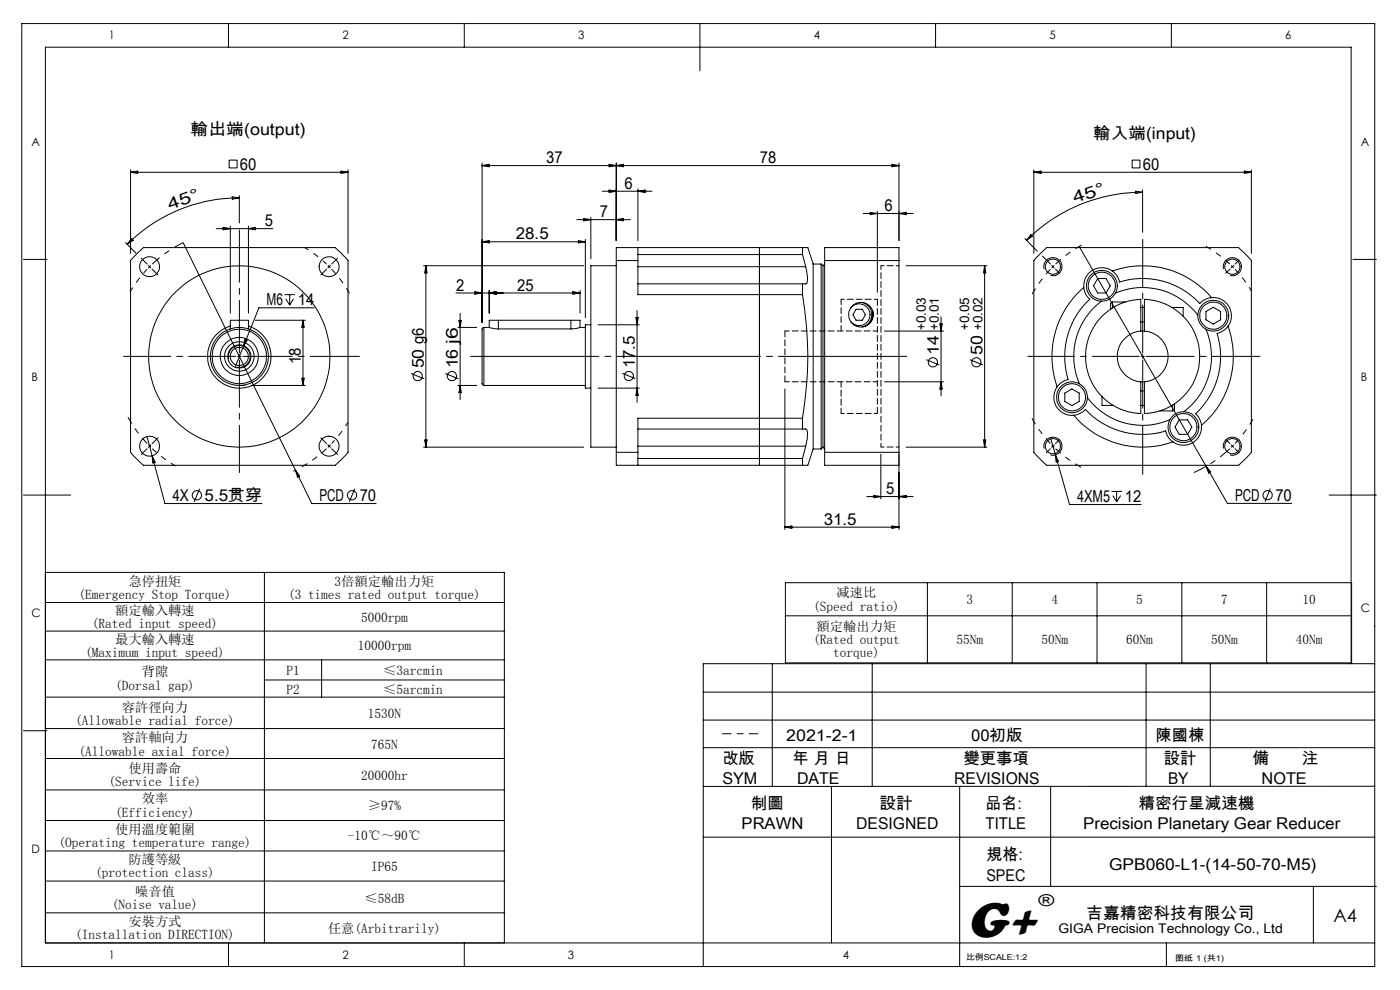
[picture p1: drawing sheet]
<svg xmlns="http://www.w3.org/2000/svg" width="297mm" height="210mm" viewBox="0 0 297 210" stroke-linecap="round" stroke-linejoin="round" font-family="sans-serif">
<g fill="none" stroke="#000" stroke-width=".21">
<path d="M4.6 5h287v200h-287zM48.5 5v5M98.5 5v5M148.5 5v10M198.5 5v5M248.5 5v5M27.7 36.5h46.1M27.7 36v17.8M27.7 36.5l1.5-.2v.5zM48.6 34h1.7v1.6h-1.7zM72.4 36.3l1.4 .2-1.4 .3zM73.8 36v17.8"/>
<path d="M102.3 34.6v33.8M102.3 35.1h88.4M102.3 35.1l1.5-.3v.6zM129.2 34.8l1.5 .3-1.5 .3zM130.7 34.6v16.4M130.7 35.1l1.5-.3v.6zM189.2 34.8l1.5 .3-1.5 .3zM190.7 34.6v16.4M219.3 36v17.8M219.3 36.5h46.2M219.3 36.5l1.5-.2v.5zM240.2 34h1.6v1.6h-1.6z"/>
<path d="M264 36.3l1.5 .2-1.5 .3zM265.5 36v17.8M5 55h5M26.6 51.5l2.3 2.3M27.9 50.6l.4 .4-1.3 .8zM28.3 54.5l2.1-2h40.7l1.1 1 1.6 1.8v40.6l-.6 .8-2.1 2h-40.7l-.3-.3-2.4-2.5v-40.6zM31.5 56.3l.2 .3M31.7 56.6l-.2 .3M31.7 56.6l.3 .3M32 56.3l-.3 .3M38.8 51.5l23.9 48.3M45.9 48.5h12"/>
<path d="M47.3 48.2l1.6 .3-1.6 .2zM48.9 48v18.4M49.2 41.8l1.6 .2-1.5 .3zM50.8 42a33.8 33.8 0 0 0-23.8 9.8M50.8 41.5v5.8M52.7 48v18.4M52.7 48.5l1.5-.3v.5zM89.9 56.4h33.9M90.3 56.4l.3 1.5h-.5zM90.3 56.4v38.5M102.3 51.3l1.5-.3v.5zM102.3 51.3h21.9"/>
<path d="M122.3 46.6h11.4M122.7 51l1.5 .3-1.5 .2zM123.8 46.3l1.5 .3-1.5 .2zM124.2 50.8v16.6M125.3 46.1v8.8M127.7 40.6h10.6M129.2 40.3l1.5 .3-1.5 .2zM130.7 56.4h-5.4v38.5h5.4M130.7 55.3v40.6M130.7 55.3h4.6M130.7 46.6l1.5-.3v.5zM135.3 52.5v2.8"/>
<path d="M135.3 55.3v7.2h35M135.3 56.6h35.6M135.3 54h35M135.3 40.1v10.9M135.3 40.6l1.5-.3v.5zM161.1 52.5v46.2M170.3 54l.6 2.6M170.3 52.5v1.5M170.3 52.5h1.1l1.1 3.5M170.3 52.5h-39.6v2.8M170.9 56.6a5 5 0 0 1 .1 3.6h-.7M172.5 56v39.2"/>
<path d="M172.5 56h1.7M174.2 56v39.2M174.2 56l.4 .4M174.6 56.4v38.5M174.9 55.3v-2.8h15.8v2.8M174.9 56l-.3 .4M174.9 55.3h15.8M174.9 55.3v40.6M183.1 45.3h10.6M184.6 45l1.5 .3-1.5 .2zM186.1 44.8v17.2M190.7 45.3l1.5-.3v.5z"/>
<path d="M190.7 55.3v40.6M192.2 56.4h17.2M208.9 56.4v38.5M208.9 56.4l.2 1.5h-.5zM217.4 50.6l2.7 2.7M218.7 49.8l.3 .3-1.2 .9zM220.6 53.9l1.4-1.4h40.7l1.1 1 1.7 1.8v40.6l-1 1.1-1.8 1.7h-40.7l-1-1-1.7-1.8v-40.6zM221.5 57.1a1.93 1.93 0 0 1 1.7-2.4 1.93 1.93 0 0 1 2.1 2.1 1.93 1.93 0 0 1-2.5 1.6M223.1 56.3l.3 .3M223.4 56.6l-.3 .3M223.4 56.6l.2 .3M223.6 56.3l-.2 .3"/>
<path d="M229 52.3l26.9 46.6M232.9 59.1h1.7l.9 1.5-.9 1.6h-1.7l-.9-1.6zM236 57.5a3.9 3.9 0 0 0-4.2-.2 3.9 3.9 0 0 0-1.9 3.7M236 57.5a19.2 19.2 0 0 1 21 5.6M236 57.5a3.7 3.7 0 0 1 1.5 2.3 16.5 16.5 0 0 1 17 4.6 3.9 3.9 0 0 1 2.5-1.3M240.9 40.6l1.5 .2-1.5 .3zM242.4 40.8a34.7 34.7 0 0 0-24.6 10.2M242.4 40.3v9M259.6 57.1a1.93 1.93 0 0 1 1.7-2.4 1.93 1.93 0 0 1 2.1 2 1.93 1.93 0 0 1-2.5 1.7M287 55h5M48.5 76.2a2.31 2.31 0 0 1 2.1-2.9 2.31 2.31 0 0 1 2.5 2.5 2.31 2.31 0 0 1-2.9 2M48.9 69.8v-1.9h3.8v1.9"/>
<path d="M48.9 69.2a6.7 6.7 0 0 0-3.6 10.3 6.7 6.7 0 0 0 11 0 6.7 6.7 0 0 0-3.6-10.3M51.6 73.5l-1.7 4.2M52 72l.4 .2-.8 1.3zM54.2 67.9h10.6M60.3 62.5h2.2M60.6 63.4l.9 1.3M61.5 62.5v2.2M62.3 63.4l-.8 1.3M64.3 67.9v13.9M64.3 67.9l.2 1.5h-.5zM66.6 65.3h-11.7l-3.3 8.2M87.2 79.2l2.8 1.2"/>
<path d="M94.5 79.2l2.8 1.2M96.7 62.2h26.3M97.1 69.5h4M97.4 68h.5l-.3 1.5zM97.6 66.5v18.3M100.8 61.9l1.5 .3-1.5 .2zM102.7 69.5l-.4 .3v11.6l.4 .4M102.7 69.5v12.3M103.8 61.6v4.8M103.8 62.2l1.5-.3v.5zM103.8 69.5l1.9 .3M105.7 67.9h-1.9v1.6h-1.1"/>
<path d="M105.7 67.9h15.4M105.7 69.8h15.4M105.7 67.9v1.9M121.1 67.9h1.9v1.6h1.2M121.1 67.9v1.9M121.5 61.9l1.5 .3-1.5 .2zM123 69.5l-1.9 .3M123 61.6v4.8M125.3 68.9h-1.1v13.4h1.1M126.9 68.9h8.7M132 79.2l2.8 1.1M134.9 67.4h.5l-.3 1.5z"/>
<path d="M135.1 65.9v19.4M135.3 60.2h35M170.3 62.5a76.6 76.6 0 0 1 0 26.2M170.3 60.2v2.3M180.5 65.3a2.31 2.31 0 0 1 3.3-.2 2.31 2.31 0 0 1 0 3.4 2.31 2.31 0 0 1-3.3-.2M181.6 65.6h1.3l.7 1.2-.7 1.1h-1.3l-.7-1.1zM183 64.2a2.69 2.69 0 0 1 2 2.6 2.69 2.69 0 0 1-2 2.5M185.1 66v.3a3 3 0 0 1-.6 2.2M187.6 70.2h12.6M196.5 76.3l2.8 1.1M199.4 68.7h.5l-.3 1.5zM199.6 67.2v16.8"/>
<path d="M205.7 76.3l2.8 1.1M229.9 61a19.3 19.3 0 0 0-5.6 21M229.9 61a3.7 3.7 0 0 0 1.3 2.5 16.6 16.6 0 0 0-4.6 17 4 4 0 0 0-2.3 1.5M233.7 63.9a14.6 14.6 0 0 0-4.7 17.5M236 64.1l-.3 .2-.1 1.3M236 64.1v1.2M236 64.1h2.7M236.6 62.2a14.6 14.6 0 0 1 17.5 4.7M242 70.2v-6.7a12.1 12.1 0 0 0-11.7 12.1 12.1 12.1 0 0 0 11.7 12.1v-6.7M242 70.2a5.4 5.4 0 0 0-5 5.4 5.4 5.4 0 0 0 5 5.4M242 70.2h.8M242 65.2h.8"/>
<path d="M242 68.3h.8M242.8 70.2a5.4 5.4 0 0 1 5 5.4 5.4 5.4 0 0 1-5 5.4M242.8 70.2v-6.7a12.1 12.1 0 0 1 11.7 12.1 12.1 12.1 0 0 1-11.7 12.1v-6.7M248.6 65.2h2.4v1.9M255.8 69.8a14.7 14.7 0 0 1-4.7 17.5M255.8 66.1l1.6-.9 1.5 .9v1.7l-1.5 .9-1.6-.9zM257 63.1a3.8 3.8 0 0 1 3.7 1.9 3.8 3.8 0 0 1-.2 4.2M260.5 69.2a19.2 19.2 0 0 1-5.6 21M260.5 69.2a4 4 0 0 1-2.3 1.5 16.5 16.5 0 0 1-4.6 17.1 3.9 3.9 0 0 1 1.3 2.4M31.2 92.6l3.8 14.2h20.6M32.3 96.7l.6 1.4-.5 .1zM50.8 81.8h1.1"/>
<path d="M53.4 81.8h11.4M62.7 99.8l-.5 .2M62.7 99.8l3.4 7h13.7M62.7 99.8l.9 1.2-.5 .2zM64 80.2h.5l-.2 1.6zM89.9 94.9h33.9M90.1 93.3h.5l-.3 1.6zM97.1 81.8h4M97.6 81.8l.3 1.5h-.5zM102.7 81.8h21.5M126.9 82.3h8.7M130.7 95.9v2.8h39.6"/>
<path d="M130.7 95.9h4.6M135.1 82.3l.3 1.5h-.5zM135.3 95.9v2.8M135.3 91h35M135.3 94.6h35.6M135.3 97.3h35M166.5 82.5v29.8M170.3 88.7v2.3M170.3 97.3v1.4M170.3 91h.8a5 5 0 0 1-.2 3.6M170.3 88.7h-35v7.2M170.9 94.6l-.6 2.7"/>
<path d="M172.5 95.2l-1.1 3.5h-1.1M172.5 95.2h1.7M174.6 94.9l.3 .3M174.6 94.9l-.4 .3M174.9 95.9v2.8h15.8v-2.8M174.9 95.9h15.8M186.9 96.3v9.5M187.6 81h12.6M190.7 96.3v16M192.2 94.9h17.2M199.6 81l.3 1.5h-.5zM208.6 93.3h.5l-.2 1.6z"/>
<path d="M221.5 95.1a1.92 1.92 0 0 1 1.7-2.4 1.92 1.92 0 0 1 2.1 2.2 1.92 1.92 0 0 1-2.5 1.6M222.8 92.8l4.1 14.2h15.2M223.9 96.5l.6 1.4-.5 .1zM224.3 82a3.8 3.8 0 0 0-.2 4.2 3.8 3.8 0 0 0 3.7 1.9M225.9 83.4l1.5-.9 1.6 .9v1.8l-1.6 .8-1.5-.8zM227.8 88.1a19.1 19.1 0 0 0 21 5.6M227.8 88.1a3.9 3.9 0 0 0 2.5-1.3 16.5 16.5 0 0 0 17 4.6 3.7 3.7 0 0 0 1.5 2.3M230.7 84.3a14.6 14.6 0 0 0 17.5 4.7M233.8 84.1v1.9h2.3M242 81h.8M242 82.9h.8M242 86h.8"/>
<path d="M246.1 87.2h2.7M248.8 85.9v1.3M249.2 85.6v1.2l-.4 .4M250.2 89.1h1.8l.8 1.5-.8 1.5h-1.8l-.9-1.5zM254.9 90.2a3.8 3.8 0 0 1-1.9 3.7 3.8 3.8 0 0 1-4.2-.2M255.9 98.9l4.5 7.9h13.6M255.9 98.9l.9 1.2-.4 .3zM259.6 95.1a1.92 1.92 0 0 1 1.7-2.4 1.92 1.92 0 0 1 2 2.1 1.92 1.92 0 0 1-2.4 1.7M5 105h10M42.3 103.7l-1.1 2.8M75.2 103.7l-1.1 2.8M166.5 111.8h24.2"/>
<path d="M166.5 111.8l1.5-.2v.5zM183.9 105.3h9.8M185.4 105.1l1.5 .2-1.5 .3zM189.2 111.6l1.5 .2-1.5 .3zM190.7 105.3l1.5-.2v.5zM235.8 104.2h2.2M236.1 105.1l.8 1.4M236.9 104.2v2.3M237.7 105.1l-.8 1.4M269.5 103.6l-1.1 2.8M282 105h10M9.6 127.8h97.4"/>
<path d="M9.6 133.9h97.4M9.6 140h97.4M9.6 121.4h97.4v78.6M56.1 121.4v78.6M68.2 140v7.9M166.6 123.6h120.1v17h-120.1zM166.6 130.6h120.1M196.7 123.6v17M214.7 123.6v17M232.7 123.6v17M250.7 123.6v17M268.7 123.6v17"/>
<path d="M5 155h5M9.6 147.9h97.4M9.6 154.5h97.4M56.1 144.2h50.9M149.2 152.7h142.4M149.2 146.8h142.4M149.2 158.6h142.4M163.8 140.8v26M185 140.8v26M243.1 140.8v26M256.8 140.8v26M286.6 140.8v-130.8h-277v190h282"/>
<path d="M291.6 140.8h-142.4v64.2M9.6 160.9h97.4M9.6 167.6h97.4M9.6 174.1h97.4M149.2 177.6h142.4M176.4 166.8v33.2M203.6 166.8v38.2M222.9 166.8v21.2M291.6 166.8h-142.4M9.6 180.5h97.4M9.6 186.9h97.4M9.6 193.6h97.4"/>
<path d="M203.6 188h88.4M278.6 188v12M48.5 200v5M98.5 200v5M247.4 200v5"/>
<circle cx="31.7" cy="56.6" r="2.13"/>
<circle cx="69.8" cy="56.6" r="2.11"/>
<circle cx="223.4" cy="56.6" r="1.61"/>
<circle cx="261.5" cy="56.6" r="1.61"/>
<circle cx="50.8" cy="75.6" r="19.2"/>
<circle cx="50.8" cy="75.6" r="3.1"/>
<circle cx="50.8" cy="75.6" r="2.46"/>
<circle cx="50.8" cy="75.6" r="4"/>
<circle cx="50.8" cy="75.6" r="6.2"/>
<circle cx="50.8" cy="75.6" r="1.92"/>
<circle cx="50.8" cy="75.6" r="5.8"/>
<circle cx="88.6" cy="79.8" r=".98"/>
<circle cx="95.9" cy="79.8" r=".98"/>
<circle cx="133.4" cy="79.8" r=".97"/>
<circle cx="182.7" cy="66.8" r="2.62"/>
<circle cx="197.9" cy="76.8" r=".98"/>
<circle cx="207.1" cy="76.8" r=".98"/>
<circle cx="233.8" cy="60.6" r="2.89"/>
<circle cx="233.8" cy="60.6" r="3.3"/>
<circle cx="257.4" cy="67" r="3.3"/>
<circle cx="257.4" cy="67" r="2.88"/>
<circle cx="31.7" cy="94.6" r="2.11"/>
<circle cx="69.8" cy="94.6" r="2.12"/>
<circle cx="223.4" cy="94.6" r="1.61"/>
<circle cx="227.4" cy="84.3" r="2.89"/>
<circle cx="227.4" cy="84.3" r="3.3"/>
<circle cx="251" cy="90.6" r="3.3"/>
<circle cx="251" cy="90.6" r="2.88"/>
<circle cx="261.5" cy="94.6" r="1.61"/>
<circle cx="41.8" cy="105" r=".99"/>
<circle cx="74.7" cy="105" r=".99"/>
<circle cx="268.9" cy="105" r=".98"/>
</g>
<path d="M222.8 57.1a27 27 0 0 0-3.8 5.3M69.3 95.2a26.9 26.9 0 0 1-5.3 3.8M222.8 94.1a26.9 26.9 0 0 1-3.9-5.4" fill="none" stroke="#000" stroke-width=".21" stroke-dasharray="30.5 1.3 1.3 1.3" stroke-dashoffset="29.1" stroke-linecap="butt"/>
<path d="M223.9 56a26.9 26.9 0 0 1 5.5-4M223.9 95.2a27 27 0 0 0 5.4 3.9" fill="none" stroke="#000" stroke-width=".21" stroke-dasharray="30.5 1.3 1.3 1.3" stroke-dashoffset="29" stroke-linecap="butt"/>
<path d="M69.8 56.6l-.2-.3M69.8 56.6l.3 .2M261.5 56.6l-.3-.3M261.5 56.6l.2 .2M31.7 94.6l.3 .3M31.7 94.6l-.2-.2M69.8 94.6l.3-.2M69.8 94.6l-.2 .3M223.4 94.6l.3 .3M223.4 94.6l-.3-.2M261.5 94.6l.2-.2M261.5 94.6l-.3 .3" fill="none" stroke="#000" stroke-width=".21" stroke-dasharray="30.5 1.3 1.3 1.3" stroke-linecap="butt"/>
<path d="M70.4 57.1a26.9 26.9 0 0 1 3.7 5.1M260.9 56a27 27 0 0 0-5.1-3.8M262 94.1a26.9 26.9 0 0 0 3.8-5.2" fill="none" stroke="#000" stroke-width=".21" stroke-dasharray="30.5 1.3 1.3 1.3" stroke-dashoffset="29.2" stroke-linecap="butt"/>
<path d="M31.2 57.1a26.9 26.9 0 0 0-3.6 4.8M69.3 56a26.9 26.9 0 0 0-4.7-3.5M262 57.1a26.9 26.9 0 0 1 3.6 4.7" fill="none" stroke="#000" stroke-width=".21" stroke-dasharray="30.5 1.3 1.3 1.3" stroke-dashoffset="29.4" stroke-linecap="butt"/>
<path d="M260.9 95.2a26.9 26.9 0 0 1-7.6 5" fill="none" stroke="#000" stroke-width=".21" stroke-dasharray="30.5 1.3 1.3 1.3" stroke-dashoffset="27.8" stroke-linecap="butt"/>
<path d="M32.3 56a26.9 26.9 0 0 1 6.5-4.5" fill="none" stroke="#000" stroke-width=".21" stroke-dasharray="30.5 1.3 1.3 1.3" stroke-dashoffset="28.4" stroke-linecap="butt"/>
<path d="M32.3 95.2a26.9 26.9 0 0 0 5 3.7" fill="none" stroke="#000" stroke-width=".21" stroke-dasharray="30.5 1.3 1.3 1.3" stroke-dashoffset="29.3" stroke-linecap="butt"/>
<path d="M31.2 94.1a26.9 26.9 0 0 1-4-5.6" fill="none" stroke="#000" stroke-width=".21" stroke-dasharray="30.5 1.3 1.3 1.3" stroke-dashoffset="28.9" stroke-linecap="butt"/>
<path d="M70.4 94.1l1.8-2.2 1.6-2.3" fill="none" stroke="#000" stroke-width=".21" stroke-dasharray="30.5 1.3 1.3 1.3" stroke-dashoffset="29.6" stroke-linecap="butt"/>
<path d="M192.4 75.6h-92.6" fill="none" stroke="#000" stroke-width=".21" stroke-dasharray="30.5 1.3 1.3 1.3" stroke-dashoffset="3.3"/>
<path d="M153.3 155.6h7.5" fill="none" stroke="#000" stroke-width=".21" stroke-dasharray="30.5 1.3 1.3 1.3" stroke-dashoffset="28.6"/>
<path d="M190.7 56.4h-3.8M178.4 63.5h7.7M186.1 87.7h-7.7M186.9 94.8h3.8" fill="none" stroke="#000" stroke-width=".21" stroke-dasharray="1.3 .6" stroke-dashoffset=".6"/>
<path d="M186.9 94.8v-38.4" fill="none" stroke="#000" stroke-width=".21" stroke-dasharray="1.3 .6" stroke-dashoffset=".5"/>
<path d="M178.4 63.5v6.7M178.4 81v6.7" fill="none" stroke="#000" stroke-width=".21" stroke-dasharray="1.3 .6" stroke-dashoffset=".1"/>
<path d="M166.5 81v-10.8M186.1 87.7v-24.2" fill="none" stroke="#000" stroke-width=".21" stroke-dasharray="1.3 .6"/>
<path d="M186.1 70.2h-19.6M166.5 81h19.6" fill="none" stroke="#000" stroke-width=".21" stroke-dasharray="1.3 .6" stroke-dashoffset=".4"/>
<g fill="none" stroke="#000" stroke-width=".21" stroke-dasharray="30.5 1.3 1.3 1.3">
<path d="M31.2 56l-1.2-1.2M32.3 57.1l1.2 1.2M69.3 57.1l-1.2 1.2M69.8 56.6l.3-.3M69.8 56.6l-.2 .2M70.4 56l1.2-1.2M222.8 56l-1.7-1.7M223.9 57.1l.9 .9M260.9 57.1l-.9 .9M261.5 56.6l.2-.3M261.5 56.6l-.3 .2M262 56l.9-.9"/>
<path d="M50.8 75.6v-.4M50.8 75.6h-.4M50.8 75.6v.4M50.8 75.6h.4M242.4 75.6v-.4M242.4 75.6h-.4M242.4 75.6v.4M242.4 75.6h.4M31.2 95.2l-1.2 1.2M31.7 94.6l-.2 .3M31.7 94.6l.3-.2M32.3 94.1l1.2-1.2"/>
<path d="M69.3 94.1l-1.2-1.2M69.8 94.6l.3 .3M69.8 94.6l-.2-.2M70.4 95.2l1.2 1.2M222.8 95.2l-.8 .8M223.4 94.6l-.3 .3M223.4 94.6l.3-.2M223.9 94.1l.9-.9M260.9 94.1l-.9-.9M261.5 94.6l.2 .3M261.5 94.6l-.3-.2M262 95.2l.9 .8"/>
</g>
<path d="M50.8 76.4v23.8M242.4 74.8v-24" fill="none" stroke="#000" stroke-width=".21" stroke-dasharray="30.5 1.3 1.3 1.3" stroke-dashoffset="20.4"/>
<path d="M241.6 75.6h-23.6" fill="none" stroke="#000" stroke-width=".21" stroke-dasharray="30.5 1.3 1.3 1.3" stroke-dashoffset="20.6"/>
<path d="M242.4 76.4v24.2M243.2 75.6h24.1" fill="none" stroke="#000" stroke-width=".21" stroke-dasharray="30.5 1.3 1.3 1.3" stroke-dashoffset="20.3"/>
<path d="M50.8 74.8v-26" fill="none" stroke="#000" stroke-width=".21" stroke-dasharray="30.5 1.3 1.3 1.3" stroke-dashoffset="19.4"/>
<path d="M50 75.6h-23.8" fill="none" stroke="#000" stroke-width=".21" stroke-dasharray="30.5 1.3 1.3 1.3" stroke-dashoffset="20.5"/>
<path d="M51.6 75.6h24.7" fill="none" stroke="#000" stroke-width=".21" stroke-dasharray="30.5 1.3 1.3 1.3" stroke-dashoffset="20"/>
<text font-size="11" x="205.1" y="198.7">G+</text>
<text font-size="3.9" x="282.9" y="195.5">A4</text>
<g font-size="3.5">
<text x="40.4" y="28.7">輸出端(output)</text>
<text x="231.9" y="29.4">輸入端(input)</text>
<text x="115.9" y="34.6">37</text>
<text x="161.2" y="34.6">78</text>
<text x="50.9" y="36">60</text>
<text x="132.5" y="40.1">6</text>
<text x="242.5" y="36">60</text>
<text x="36" y="44.6" transform="rotate(-20 36 44.6)">4 5 °</text>
<text x="56.2" y="48">5</text>
<text x="127.3" y="46.1">7</text>
<text x="187.6" y="44.8">6</text>
<text x="228" y="43.1" transform="rotate(-18 228 43.1)">4 5 °</text>
<text x="109.4" y="50.8">28.5</text>
<text x="56.5" y="64.8">M6</text>
<text x="63.2" y="64.8">14</text>
<text x="96.8" y="61.6">2</text>
<text x="109.7" y="61.6">25</text>
<text x="63.8" y="77.3" transform="rotate(-90 63.8 77.3)">18</text>
<text x="199.2" y="75.2" transform="rotate(-90 199.2 75.2)">14</text>
<text x="208.4" y="75.2" transform="rotate(-90 208.4 75.2)">50</text>
<text x="89.9" y="78.2" transform="rotate(-90 89.9 78.2)">50 g6</text>
<text x="97.1" y="78.2" transform="rotate(-90 97.1 78.2)">16 j6</text>
<text x="134.7" y="78.1" transform="rotate(-90 134.7 78.1)">17.5</text>
<text x="36.6" y="106.3">4X</text>
<text x="43.4" y="106.3">5.5贯穿</text>
<text x="67.8" y="106.3">PCD</text>
<text x="76.3" y="106.3">70</text>
<text x="188" y="104.8">5</text>
<text x="228.5" y="106.5">4XM5</text>
<text x="238.6" y="106.5">12</text>
<text x="262" y="106.3">PCD</text>
<text x="270.6" y="106.3">70</text>
<text x="174.8" y="111.3">31.5</text>
<text x="220.3" y="192.2">®</text>
<text x="230.5" y="194.8">吉嘉精密科技有限公司</text>
</g>
<g font-size="3.4">
<text x="166.8" y="157.1">2021-2-1</text>
<text x="206" y="157.1">00初版</text>
<text x="245.2" y="157.1">陳國棟</text>
<text x="153.2" y="162">改版</text>
<text x="153.2" y="166.3">SYM</text>
<text x="168.2" y="162">年 月 日</text>
<text x="169.1" y="166.3">DATE</text>
<text x="202.4" y="166.3">REVISIONS</text>
<text x="204.4" y="162">變更事項</text>
<text x="246.9" y="162">設計</text>
<text x="247.8" y="166.3">BY</text>
<text x="265.7" y="162">備</text>
<text x="267.6" y="166.3">NOTE</text>
<text x="276.2" y="162">注</text>
<text x="159.3" y="171.6">制圖</text>
<text x="186.6" y="171.6">設計</text>
<text x="209.1" y="171.6">品名:</text>
<text x="241.5" y="171.6">精密行星減速機</text>
<text x="157.3" y="175.9">PRAWN</text>
<text x="181.7" y="175.9">DESIGNED</text>
<text x="209.1" y="175.9">TITLE</text>
<text x="229.8" y="175.9">Precision Planetary Gear Reducer</text>
<text x="209.2" y="182.5">規格:</text>
<text x="235.3" y="184.6">GPB060-L1-(14-50-70-M5)</text>
<text x="209.2" y="186.8">SPEC</text>
</g>
<g font-size="2.8">
<text x="196.4" y="70" transform="rotate(-90 196.4 70)">+0.03</text>
<text x="199.2" y="70" transform="rotate(-90 199.2 70)">+0.01</text>
<text x="205.6" y="70" transform="rotate(-90 205.6 70)">+0.05</text>
<text x="208.4" y="70" transform="rotate(-90 208.4 70)">+0.02</text>
<text x="27.2" y="124.2">急停扭矩</text>
<text x="71" y="124.2">3倍額定輸出力矩</text>
<text x="16.7" y="127">(Emergency Stop Torque)</text>
<text x="24.4" y="130.4">額定輸入轉速</text>
<text x="61.1" y="127">(3 times rated output torque)</text>
<text x="76.6" y="131.8">5000rpm</text>
<text x="172.5" y="129.5">(Speed ratio)</text>
<text x="177.5" y="126.7">减速比</text>
<text x="205" y="128.1">3</text>
<text x="223" y="128.1">4</text>
<text x="241" y="128.1">5</text>
<text x="259" y="128.1">7</text>
<text x="276.3" y="128.1">10</text>
<text x="19.5" y="133.3">(Rated input speed)</text>
<text x="24.4" y="136.5">最大輸入轉速</text>
<text x="75.9" y="137.9">10000rpm</text>
<text x="172.5" y="136.6">(Rated output</text>
<text x="173.2" y="133.8">額定輸出力矩</text>
<text x="202.9" y="136.6">55Nm</text>
<text x="220.9" y="136.6">50Nm</text>
<text x="238.9" y="136.6">60Nm</text>
<text x="256.9" y="136.6">50Nm</text>
<text x="274.9" y="136.6">40Nm</text>
<text x="18.1" y="139.3">(Maximum input speed)</text>
<text x="30.1" y="143.5">背隙</text>
<text x="60.8" y="143.1">P1</text>
<text x="81.3" y="143.1">≤3arcmin</text>
<text x="176.7" y="139.4">torque)</text>
<text x="24.4" y="146.3">(Dorsal gap)</text>
<text x="60.8" y="147.2">P2</text>
<text x="81.3" y="147.2">≤5arcmin</text>
<text x="16" y="153.8">(Allowable radial force)</text>
<text x="25.8" y="151">容許徑向力</text>
<text x="78" y="152.4">1530N</text>
<text x="16.7" y="160.3">(Allowable axial force)</text>
<text x="25.8" y="157.5">容許軸向力</text>
<text x="78.7" y="158.9">765N</text>
<text x="23" y="166.8">(Service life)</text>
<text x="27.2" y="164">使用壽命</text>
<text x="76.6" y="165.4">20000hr</text>
<text x="24.4" y="173.2">(Efficiency)</text>
<text x="30.1" y="170.4">效率</text>
<text x="78" y="171.8">≥97%</text>
<text x="12.4" y="179.7">(Operating temperature range)</text>
<text x="24.4" y="176.9">使用溫度範圍</text>
<text x="73.8" y="178.3">-10℃～90℃</text>
<text x="27.2" y="183.3">防護等級</text>
<text x="78.7" y="184.7">IP65</text>
<text x="20.2" y="186.1">(protection class)</text>
<text x="28.7" y="190">噪音值</text>
<text x="77.3" y="191.4">≤58dB</text>
<text x="23.7" y="192.9">(Noise value)</text>
<text x="27.2" y="196.4">安裝方式</text>
<text x="69.6" y="197.8">任意(Arbitrarily)</text>
<text x="224.5" y="197.8">GIGA Precision Technology Co., Ltd</text>
<text x="16" y="199.2">(Installation DIRECTION)</text>
</g>
<g font-size="2.5">
<text x="23.1" y="8.4">1</text>
<text x="72.7" y="8.4">2</text>
<text x="122.7" y="8.4">3</text>
<text x="172.7" y="8.4">4</text>
<text x="222.7" y="8.4">5</text>
<text x="272.7" y="8.4">6</text>
<text x="6.7" y="30.9">A</text>
<text x="288.7" y="30.9">A</text>
<text x="6.7" y="80.9">B</text>
<text x="288.7" y="80.9">B</text>
<text x="6.7" y="130.9">C</text>
<text x="288.7" y="129.9">C</text>
<text x="6.7" y="180.9">D</text>
<text x="23.1" y="203.4">1</text>
<text x="72.7" y="203.4">2</text>
<text x="120.5" y="203.4">3</text>
<text x="178.8" y="203.4">4</text>
</g>
<g font-size="1.7">
<text x="204.9" y="203.7">比例SCALE:1:2</text>
<text x="249.3" y="203.8">图纸 1 (共1)</text>
</g>
</svg>
